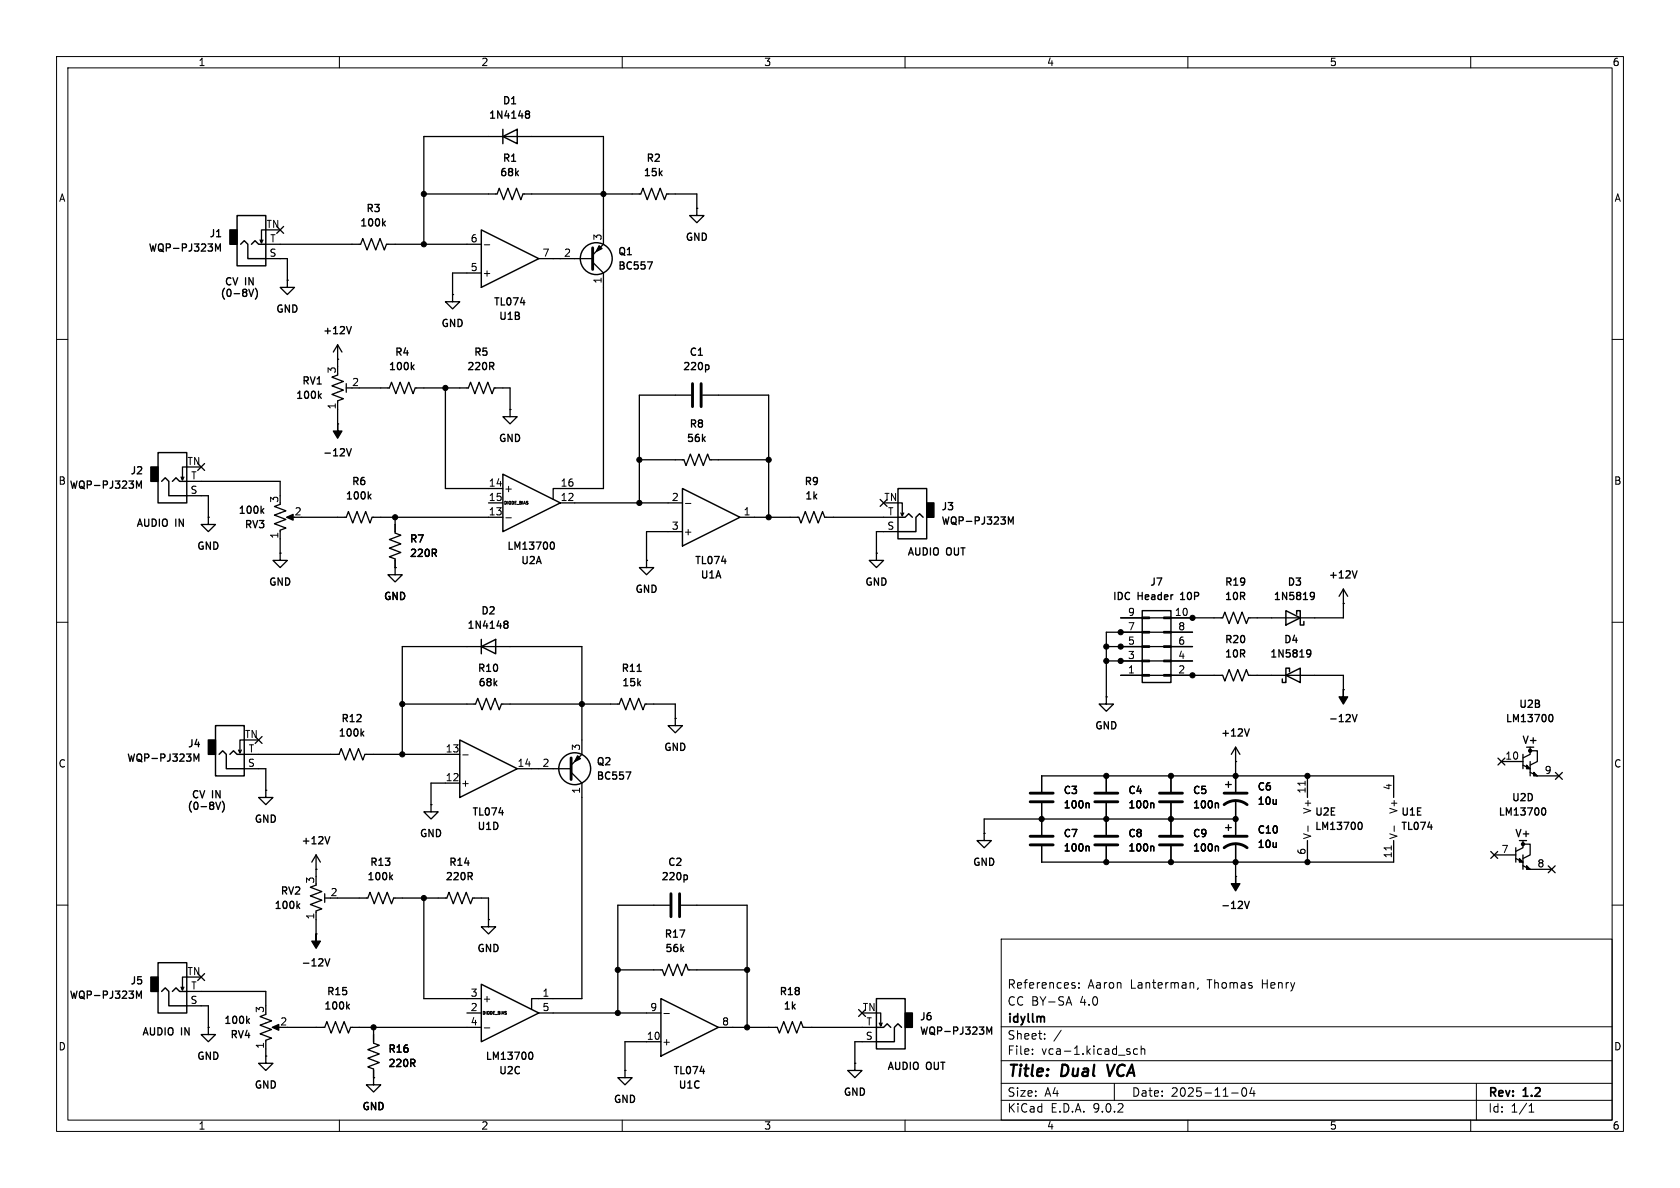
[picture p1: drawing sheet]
<svg xmlns="http://www.w3.org/2000/svg" width="297mm" height="210mm" viewBox="0 0 297 210" stroke-linecap="round" stroke-linejoin="round" font-family="sans-serif">
<g fill="none" stroke="#000" stroke-width=".18">
<path d="M10 10h277v190h-277zM12 12h273v186h-273zM60 10v2M110 10v2M160 10v2M210 10v2M260 10v2M85.6 43.3h1M10 60h2M285 60h2M89.4 91.5h1M121.2 89h.9"/>
<path d="M10 110h2M285 110h2M81.8 133.4h1M230.7 138.1v.7M231.2 146v1M246 149.5v.8M246.5 146v1M10 160h2M117.4 179.2h.9M177 166h108v32h-108zM188.6 177.3h.7M189 176.2l.5 1.5"/>
<path d="M189.7 174.2l.3 .1 .1 .2-.2 .2h-.3M189.7 173.7l.3 .1M190.7 174.6v.1M190.7 173.8v.1M211 173.8v.9M211.8 174.6l-.1 .3M285 160h2M60 198v2M85.6 181.7h1M110 198v2M160 198v2M177 194.5h108"/>
<path d="M177 191.5h108M177 187.5h108M177 181.5h108M182.5 186.3v.1M182.5 185.5v.1M184.7 183.6v.1M184.7 182.8v.1M187.6 182.1l-1.3 2M197 191.5v3M199.6 185.9l.2 .2-.2 .3M199.6 185.4l.1 .1M201.1 185.5l-.4-.1-.3 .3v.4l.1 .2h.6"/>
<path d="M201.7 185.5l.3-.1 .3 .1 .1 .9M201.7 184.9v1.5M210 198v2M217.7 193.2h1.2M219.7 192.4l.2-.1a.81 .81 0 0 1 .6 .6 .81 .81 0 0 1-.3 .8l-.2 .1a.81 .81 0 0 1-.3-1.4zM221.3 192.2l-.3 1.1h.9M221.7 192.8v1M260 198v2M261 191.5v6.5M270.3 196.6h.9M270.3 195.5l.4-.4v1.5"/>
</g>
<path d="M195.7 188.2l.5 2" fill="none" stroke="#000" stroke-width=".4"/>
<g fill="none" stroke="#000" stroke-width=".23">
<path d="M93 19.7l.1-.1 .4 .1 .1 .2-.2 .3M67.8 39.5l.3 .4M68.1 39.1l-.5 .5M74.9 34.3h13l.4-1 .7 2 .8-2 .8 2 .7-2 .8 2 .4-1h20.8l.4-1 .7 2 .8-2 .8 2 .7-2 .8 2 .4-1h5.3v2.5M93 20l.1 .2M93.1 20.2h.3M93.1 20.2l-.1 .1M93.4 20.2l.2 .2v.4l-.2 .1-.4-.1M123.2 36.8v1.3h1.3l-1.3 1.3-1.3-1.3h1.3M123.2 36.8h.1M38.1 44.4v-1.3l.4 .9 .5-.9v1.3M38.3 41.9h.7"/>
<path d="M44 51.1l.4 1.3 .4-1.3M45.4 51.3a1.48 1.48 0 0 1-.3 1.6M46.5 42.4l-.3 .5M47 43.2h16.8l.3-1 .8 2 .8-2 .7 2 .8-2 .7 2 .4-1h16.8M47 40.6h-.8v2.3l-.2-.5M47 45.7h3.8v3.8M48.9 40l1.2 1.2M50.1 40l-1.2 1.2M50.8 49.5v1.3h1.3l-1.3 1.3-1.3-1.3h1.3M50.8 49.5h.1M62.1 57.7l-.4 1.3M74.9 43.2v-19.1h31.8v19.1l-1.9 1.9"/>
<path d="M80 52.1v1.2h1.3l-1.3 1.3-1.3-1.3h1.3M80 52.1h.1M85.1 48.3h-5.1v3.8M92 53.5h.8M95.2 45.7h9.6M104.8 46.4l1.9 1.9v38.1h-8.9v1.9M114.5 46.3h.8l-.5 1.3M56.4 69.9l.4 .5M56.8 69.6l-.5 .5M59.7 66.3l-1 .4 2 .7-2 .8 2 .8-2 .7 2 .8-1 .4v4M59.7 74.9h.1M59.7 63.5h.1"/>
<path d="M59.7 61v3.8M59.7 61l-.8 1.2M59.7 61l.8 1.2M61.2 67.8v1.5M61.2 68.6h1M61.3 79.3l.4 1.3 .4-1.3M63.5 68.6h5.3l.4-1 .8 2 .7-2 .8 2 .8-2 .7 2 .4-1h9.4l.4-1 .7 2 .8-2 .8 2 .7-2 .8 2 .4-1h2.8v3.8M72.8 64.9l.4 .4M73.2 64.5l-.5 .5M78.7 68.6v17.8h10.2M86.9 64.7l.4 .6M87.2 64.1l.1 .2-.1 .4"/>
<path d="M90.2 72.4v1.3h-1.3l1.3 1.2 1.2-1.2h-1.2M90.2 72.4h.1M122.2 69.9h-9.2v19M124.2 69.9h11.7v21.5M124.9 64.5l.3 .1 .1 .1v.5l-.4 .1M24.1 86.3v-1.3l.5 .9 .4-.9v1.3M32.5 84.3l-.2 .5M33 82.6h-.7v2.2l-.3-.5M33 87.6h3.8v3.8M33 85.1h16.5v2.5M35 81.9l1.2 1.3M36.2 81.9l-1.2 1.3"/>
<path d="M36.8 91.4v1.3h1.3l-1.3 1.3-1.2-1.3h1.2M36.8 91.4h.1M46.3 90.3l.3 .4M46.6 89.9l-.4 .5M49.5 89.2l-1 .3 2 .8-2 .8 2 .7-2 .8 2 .7-1 .4v4.1M49.5 97.8v1.3h1.3l-1.3 1.2-1.2-1.2h1.2M49.5 97.8h.1M51.1 91.4h1M53.3 91.4h7.9l.4-1 .8 2.1 .7-2.1 .8 2.1 .7-2.1 .8 2.1 .4-1.1h23.1M65.2 87.7l.4 .5M65.6 87.4l-.5 .4M69.8 91.4v2.8l1.1 .4-2.1 .8 2.1 .7-2.1 .8 2.1 .8-2.1 .7 1 .4v1.5"/>
<path d="M76.7 97.8l.5 .6M77 97.2l.2 .1-.2 .4M86.4 88.9h2.5M97.4 95.9l.2-.1a.68 .68 0 0 1 .4 .7 .68 .68 0 0 1-.4 .6l-.2-.1M99.1 88.9h21.5M113 81.3h7.9l.4 1 .7-2 .8 2 .8-2 .7 2 .8-2 .4 1h10.4M114.3 99.1v1.2h1.3l-1.3 1.3-1.3-1.3h1.3M114.3 99.1h.1M120.6 94h-6.3v5.1M127.6 99.2h.8M130.8 91.4h10.4l.4 1.1 .8-2.1 .7 2.1 .8-2.1 .8 2.1 .7-2.1 .4 1h12.9M154.9 97.8v1.3h-1.2l1.2 1.2 1.3-1.2h-1.3"/>
<path d="M154.9 97.8h.1M155.6 88.3l1.2 1.2M156.8 88.3l-1.2 1.2M158.7 88.9h.8v2.3l.3-.5M158.7 94h-3.8v3.8M159.3 90.7l.2 .5M178.3 92.7v-1.3l.4 .9 .4-.9v1.3M69.8 100.3v1.3h1.3l-1.3 1.3-1.2-1.3h1.2M69.8 100.3h.1M89.1 110.2l.2 .1M89.1 109.9l.2-.1 .4 .1 .1 .2-.2 .2M89.3 110.3h.3"/>
<path d="M89.3 110.3l-.2 .2M89.6 110.3l.2 .3-.1 .3-.1 .2-.5-.2M112.6 118.7h.8M195.6 116.8h15.2M195.6 114.3h15.2M198.1 119.4h18.1l.3 1 .8-2 .8 2 .7-2 .8 2 .7-2 .4 1h16.8v2.5M201.9 119.3h1.3v.2h-1.3zM201.9 116.7h1.3v.3h-1.3zM201.9 114.2h1.3v.2h-1.3zM201.9 111.6h1.3v.3h-1.3zM201.9 109.1h1.3v.2h-1.3zM205.7 119.3h1.3v.2h-1.3z"/>
<path d="M205.7 116.7h1.3v.3h-1.3zM205.7 114.2h1.3v.2h-1.3zM205.7 111.6h1.3v.3h-1.3zM205.7 109.1h1.3v.2h-1.3zM210.8 111.8h-15.2v11.4M231.1 115l.1-.1 .5 .1a.84 .84 0 0 1-.3 1.1h-.3M231.7 104.8l.2-.1 .4 .1a.84 .84 0 0 1-.3 1.2h-.2M231.7 115.4l-.2 .3-.4-.2M232.4 105.3l-.3 .2-.4-.1M237.5 106.7h.1M237.5 104.1v5.1h-16.8l-.4 1-.7-2-.8 2-.7-2-.8 2-.8-2-.3 1h-18.1M237.5 104.1l-.8 1.3"/>
<path d="M237.5 104.1l.8 1.3M239.9 100.9l-.4 1.3M34.3 134.6v-1.3l.4 .9 .4-.9v1.3M42.7 132.6l-.3 .5M43.2 130.8h-.8v2.3l-.2-.5M43.2 133.4h16.7l.4-1.1 .8 2.1 .7-2.1 .8 2.1 .8-2.1 .7 2.1 .4-1h16.8M43.2 135.9h3.8v3.8M45.1 130.2l1.2 1.2M46.3 130.2l-1.2 1.2M47 139.7v1.3h1.3l-1.3 1.2-1.3-1.2h1.3M47 139.7h.1M64 129.6l.3 .5"/>
<path d="M64.3 129.3l-.5 .5M71.1 124.5h13l.4-1.1 .7 2.1 .8-2.1 .7 2.1 .8-2.1 .8 2.1 .3-1h20.9l.4-1.1 .7 2.1 .8-2.1 .7 2.1 .8-2.1 .8 2.1 .3-1h5.4v2.5M71.1 133.4v-19.1h31.8v19.1l-1.9 1.9M81.3 138.4h-5.1v3.8M91.4 135.9h9.6M101 136.5l1.9 1.9v38.1h-8.9v1.9M110.7 136.5h.8l-.5 1.2M119.4 127v1.3h1.2l-1.2 1.2-1.3-1.2h1.3M119.4 127h.1M184.1 140v-2.8h62.3v3.8M195.6 123.2v1.3h-1.3l1.3 1.2 1.2-1.2h-1.2M195.6 123.2h.1"/>
<path d="M195.6 137.2v2.8M207 137.2v2.8M216.7 138.7h1M217.2 138.2v1M218.4 134.6h.1M218.4 132.1v7.9M218.4 132.1l-.7 1.3M218.4 132.1l.8 1.3M220.9 128.8l-.5 1.3M231.1 137.2v3.8M237.5 121.9h.1M239.1 126.3l.4 1.3 .4-1.3"/>
<path d="M264.8 134l1.2 1.2M265.4 134.6h3.8M266 134l-1.2 1.2M269.2 133.4v2.5M269.2 135.3l1.3 .6M270.5 132.1v1.3l-1.3 .6M270.5 132.7h1.3v1.9l-1.3 .7M270.5 134.6v2.6M270.5 136.5l1.3 .7h3.8M273.9 126.4l.2-.1a.68 .68 0 0 1 .4 .6 .68 .68 0 0 1-.4 .7l-.2-.1M275 136.6l1.2 1.2M276.2 136.6l-1.2 1.2"/>
<path d="M38.1 141.8l.5 1.3 .4-1.3M39.5 142a1.48 1.48 0 0 1-.2 1.6M53 159.7l-.5 .5M55.9 156.5l-1 .3 2 .8-2 .8 2 .7-2 .8 2 .8-1 .3v4.1M55.9 153.7h.1M55.9 151.1v3.8M55.9 151.1l-.8 1.3M55.9 151.1l.7 1.3M57.4 158v1.5M57.4 158.8h1M58.3 147.9l-.4 1.3M59.7 158.8h5.3l.4-1.1 .8 2.1 .7-2.1 .8 2.1 .8-2.1 .7 2.1 .4-1h9.4l.4-1.1 .7 2.1 .8-2.1 .8 2.1 .7-2.1 .8 2.1 .4-1h2.8v3.8"/>
<path d="M69 155l.4 .5M69.4 154.7l-.5 .5M74.9 158.8v17.7h10.2M76.2 142.2v1.3h1.3l-1.3 1.3-1.3-1.3h1.3M76.2 142.2h.1M83.1 154.9l.4 .6M83.4 154.3l.1 .2-.1 .4M88.2 143.7h.8M121 154.7h.4l.1 .2v.5l-.5 .1M174 147.3v1.3h-1.3l1.3 1.3 1.3-1.3h-1.3M174 147.3h.1M184.1 142v5.6"/>
<path d="M192.2 142l.3 .2v.6M192.2 149.6l.3 .2v.6M195.6 142v5.6M195.6 149.6v2.8M203.6 142l.4 .2v.6M203.6 149.6l.4 .2v.6M207 142v5.6M207 149.6v2.8M215 142l.4 .2v.6M215 149.6l.4 .2v.6M216.7 146.3h1M217.2 145.8v1"/>
<path d="M218.4 154.9h.1M218.4 141.5v6.1M218.4 149.1v5.8M218.4 144.8h-44.4v2.5M220 159.3l.4 1.3 .5-1.3M225.6 141.3v.9M225.6 149v.8M225.6 142.1h.1M225.6 149.7h.1M231.1 148.6v3.8M240.2 145.5l.2-.1a.68 .68 0 0 1 .4 .6 .68 .68 0 0 1-.4 .6l-.2-.1M246.4 148.6v3.8h-62.3v-2.8"/>
<path d="M252.4 146.2h.8M263.6 150.5l1.2 1.2M264.2 151.1h3.8M264.8 150.5l-1.2 1.2M268 149.9v2.5M268 151.8l1.2 .6M269.2 148.6v1.3l-1.2 .6M269.2 149.2h1.3v1.9l-1.3 .7M269.2 151.1v2.6M269.2 153l1.3 .7h3.8M272.7 142.9l.1-.1a.68 .68 0 0 1 .5 .7 .68 .68 0 0 1-.5 .6l-.1-.1M273.7 153.1l1.2 1.2"/>
<path d="M274.9 153.1l-1.2 1.2M24.1 176.5v-1.3l.5 .9 .4-.9v1.3M32.5 174.5l-.2 .5M33 172.7h-.7v2.3l-.3-.5M33 177.8h3.8v3.8M33 175.3h14v2.5M35 172.1l1.2 1.2M36.2 172.1l-1.2 1.2M47 179.3l-1 .4 2 .8-2 .7 2 .8-2 .8 2 .7-1 .4v2.8M52.6 160.1l.4 .5M55.9 165.1h.1M57.5 169.5l.4 1.3 .4-1.3"/>
<path d="M61.4 177.9l.4 .5M61.8 177.5l-.5 .5M82.5 179.1h2.6M86.4 162.6v1.2h-1.3l1.3 1.3 1.2-1.3h-1.2M86.4 162.6h.1M95.2 179.1h21.6M109.2 171.5h7.9l.4 1 .7-2.1 .8 2.1 .8-2.1 .7 2.1 .8-2.1 .4 1.1h10.4M118.4 160h-9.2v19.1M120.4 160h11.7v21.6M151.8 178.5l1.2 1.2M153 178.5l-1.2 1.2M154.9 179.1h.8v2.3l.3-.6"/>
<path d="M36.8 181.6v1.3h1.3l-1.3 1.3-1.2-1.3h1.2M36.8 181.6h.1M43.7 180.4l.4 .5M44.1 180.1l-.5 .5M47 186.7v1.3h1.3l-1.3 1.2-1.3-1.2h1.3M47 186.7h.1M48.5 181.6h1M50.8 181.6h6.6l.4-1 .7 2 .8-2 .8 2 .7-2 .8 2 .4-1h23.1M66 181.6v2.8l1.1 .4-2.1 .7 2.1 .8-2.1 .8 2.1 .7-2.1 .8 1 .4v1.5M66 190.5v1.3h1.3l-1.3 1.2-1.2-1.2h1.2M66 190.5h.1M72.9 187.9l.4 .6"/>
<path d="M73.2 187.3l.1 .2-.1 .4M93.6 186.1l.2-.1a.68 .68 0 0 1 .4 .6 .68 .68 0 0 1-.4 .7l-.2-.2M110.5 189.2v1.3h1.3l-1.3 1.3-1.3-1.3h1.3M110.5 189.2h.1M116.8 184.2h-6.3v5M123.8 189.4h.8M127 181.6h10.4l.4 1 .8-2 .7 2 .8-2 .7 2 .8-2 .4 1h12.9M151.1 188v1.2h-1.2l1.2 1.3 1.3-1.3h-1.3M151.1 188h.1M154.9 184.2h-3.8v3.8M155.4 180.8l.3 .6M174.5 182.8v-1.2l.4 .9 .4-.9v1.2"/>
</g>
<g fill="#000" stroke="#000" stroke-width=".25">
<path d="M40.6 40.6h1.3v2.6h-1.3zM26.7 82.6h1.2v2.5h-1.2zM163.8 88.9h1.3v2.5h-1.3zM36.8 130.8h1.3v2.6h-1.3zM26.7 172.7h1.2v2.6h-1.2zM160 179.1h1.3v2.5h-1.3z"/>
<circle cx="270.5" cy="132.7" r=".25"/>
<circle cx="269.2" cy="149.2" r=".25"/>
</g>
<g fill="none" stroke="#000" stroke-width=".25">
<path d="M41.9 38.1h5.1v8.9h-5.1zM88.9 24.1l2.5-1.2v2.5zM88.9 22.9v2.5M42.5 43.2l.7-.7 .6 .7v2.5h3.2M44.4 43.2l.7-.7 .6 .7h1.3M85.1 40.6l10.1 5.1-10.1 5.1zM27.9 80h5.1v8.9h-5.1zM28.6 85.1l.6-.6 .6 .6v2.5h3.2M30.5 85.1l.6-.6 .6 .6h1.3M88.9 83.8l10.2 5.1-10.2 5.1zM120.6 86.4l10.2 5-10.2 5.1zM158.7 86.4h5.1v8.9h-5.1z"/>
<path d="M158.7 91.4h1.3l.7-.6 .6 .6M163.2 91.4l-.6-.6-.7 .6v2.6h-3.2M85.1 114.3l2.5-1.3v2.6zM85.1 113v2.6M201.9 108h5.1v12.7h-5.1zM227.3 108l2.6 1.2-2.6 1.3zM227.3 119.4l2.6-1.3v2.6zM228 118.7v-.6h-.7v2.6h-.6v-.7M229.2 108.6v-.6h.7v2.5h.6v-.6M38.1 128.3h5.1v8.9h-5.1zM38.7 133.4l.7-.7 .6 .7v2.5h3.2M40.6 133.4l.7-.7 .6 .7h1.3"/>
<path d="M81.3 130.8l10.1 5.1-10.1 5.1zM27.9 170.2h5.1v8.9h-5.1zM28.6 175.3l.6-.7 .6 .7v2.5h3.2M30.5 175.3l.6-.7 .6 .7h1.3M85.1 174l10.1 5.1-10.1 5.1zM116.8 176.5l10.2 5.1-10.2 5.1zM154.9 176.5h5.1v8.9h-5.1zM154.9 181.6h1.3l.6-.6 .7 .6M159.4 181.6l-.7-.6-.6 .6v2.6h-3.2"/>
<circle cx="105.4" cy="45.7" r="2.82"/>
<circle cx="101.6" cy="135.9" r="2.82"/>
</g>
<g fill="none" stroke="#000" stroke-width=".51">
<path d="M104.8 43.8v3.8M122.4 67.8v4.1M124 67.8v4.1M101 134v3.8M118.6 158v4.1M120.1 158v4.1M182.1 140.2h4.1M182.1 141.7h4.1M182.1 147.8h4.1M182.1 149.4h4.1M193.5 140.2h4.1M193.5 141.7h4.1"/>
<path d="M193.5 147.8h4.1M193.5 149.4h4.1M205 140.2h4M205 141.7h4M205 147.8h4M205 149.4h4M216.4 142.2a3.3 3.3 0 0 1 4.1 0M216.4 149.9a3.3 3.3 0 0 1 4.1 0M216.4 140.2h4.1M216.4 147.8h4.1"/>
</g>
<path d="M105.9 43.4l.5 .5-1 .6zM59.7 74.9v1.3h.8l-.8 1.3-.8-1.3h.8zM50.7 91.4l1.1-.5v1zM102.1 133.6l.5 .5-1 .5zM237.5 121.9v1.3h.8l-.8 1.3-.8-1.3h.8zM269.9 135.3l.6 .6h-.6zM271.1 136.5l.7 .7h-.7zM218.4 154.9v1.3h.8l-.8 1.3-.7-1.3h.7zM268.6 151.8l.6 .6h-.6zM269.9 153l.6 .7h-.6zM55.9 165.1v1.3h.7l-.7 1.2-.8-1.2h.8zM48.1 181.6l1.2-.5v1z" fill="#000" stroke="#000" stroke-width=".23"/>
<g fill="#000" stroke="#000" stroke-width=".18">
<circle cx="74.9" cy="34.3" r=".46"/>
<circle cx="106.7" cy="34.3" r=".46"/>
<circle cx="74.9" cy="43.2" r=".46"/>
<circle cx="78.7" cy="68.6" r=".46"/>
<circle cx="69.8" cy="91.4" r=".46"/>
<circle cx="113" cy="88.9" r=".46"/>
<circle cx="113" cy="81.3" r=".46"/>
<circle cx="135.9" cy="91.4" r=".46"/>
<circle cx="135.9" cy="81.3" r=".46"/>
<circle cx="195.6" cy="116.8" r=".46"/>
<circle cx="195.6" cy="114.3" r=".46"/>
<circle cx="198.1" cy="116.8" r=".46"/>
<circle cx="198.1" cy="114.3" r=".46"/>
<circle cx="198.1" cy="111.8" r=".46"/>
<circle cx="210.8" cy="109.2" r=".46"/>
<circle cx="210.8" cy="119.4" r=".46"/>
<circle cx="71.1" cy="133.4" r=".46"/>
<circle cx="71.1" cy="124.5" r=".46"/>
<circle cx="102.9" cy="124.5" r=".46"/>
<circle cx="195.6" cy="137.2" r=".46"/>
<circle cx="207" cy="137.2" r=".46"/>
<circle cx="218.4" cy="137.2" r=".46"/>
<circle cx="231.1" cy="137.2" r=".46"/>
<circle cx="74.9" cy="158.8" r=".46"/>
<circle cx="184.1" cy="144.8" r=".46"/>
<circle cx="195.6" cy="144.8" r=".46"/>
<circle cx="195.6" cy="152.4" r=".46"/>
<circle cx="207" cy="152.4" r=".46"/>
<circle cx="207" cy="144.8" r=".46"/>
<circle cx="218.4" cy="152.4" r=".46"/>
<circle cx="218.4" cy="144.8" r=".46"/>
<circle cx="231.1" cy="152.4" r=".46"/>
<circle cx="109.2" cy="179.1" r=".46"/>
<circle cx="109.2" cy="171.5" r=".46"/>
<circle cx="132.1" cy="171.5" r=".46"/>
<circle cx="66" cy="181.6" r=".46"/>
<circle cx="132.1" cy="181.6" r=".46"/>
</g>
<g font-size="2.8">
<text x="178" y="190.9">Title:</text>
<text x="187.7" y="190.9">Dual</text>
<text x="196.6" y="190.9">VCA</text>
</g>
<g font-size="2.1">
<text x="178" y="178">CC BY-SA</text>
<text x="178" y="175">References:</text>
<text x="191" y="178">4.0</text>
<text x="192.3" y="175">Aaron</text>
<text x="199.9" y="175">Lanterman,</text>
<text x="213.6" y="175">Thomas</text>
<text x="223.3" y="175">Henry</text>
<text x="178" y="184">Sheet:</text>
<text x="178" y="181.2">idyllm</text>
<text x="178" y="186.7">File:</text>
<text x="184.1" y="186.7">vca-1.kicad_sch</text>
<text x="178" y="196.9">KiCad</text>
<text x="178" y="194.1">Size:</text>
<text x="184.7" y="194.1">A4</text>
<text x="185.7" y="196.9">E.D.A.</text>
<text x="193.3" y="196.9">9.0.2</text>
<text x="200" y="194.1">Date:</text>
<text x="207" y="194.1">2025-11-04</text>
<text x="263" y="194.3">Rev:</text>
<text x="263" y="196.9">Id:</text>
<text x="267.1" y="196.9">1/1</text>
<text x="269.4" y="194.3">1.2</text>
</g>
<g font-size="1.8">
<text x="35" y="11.9">1</text>
<text x="85" y="11.9">2</text>
<text x="135" y="11.9">3</text>
<text x="185" y="11.9">4</text>
<text x="235" y="11.9">5</text>
<text x="285" y="11.9">6</text>
<text x="86.3" y="21.3">1N4148</text>
<text x="88.7" y="18.8">D1</text>
<text x="88.7" y="28.9">R1</text>
<text x="114.1" y="28.9">R2</text>
<text x="10.3" y="35.9">A</text>
<text x="88.2" y="31.5">68k</text>
<text x="113.6" y="31.5">15k</text>
<text x="285.3" y="35.9">A</text>
<text x="47" y="40.4">TN</text>
<text x="63.5" y="40.3">100k</text>
<text x="64.6" y="37.8">R3</text>
<text x="26.1" y="44.8">WQP-PJ323M</text>
<text x="36.9" y="42.3">J1</text>
<text x="47.6" y="45.5">S</text>
<text x="47.7" y="42.9">T</text>
<text x="83.1" y="42.9">6</text>
<text x="95.8" y="45.5">7</text>
<text x="99.6" y="45.5">2</text>
<text x="106.4" y="42.6" transform="rotate(-90 106.4 42.6)">3</text>
<text x="109.1" y="48">BC557</text>
<text x="109.1" y="45.4">Q1</text>
<text x="121" y="42.9">GND</text>
<text x="38.8" y="52.8">(0-8V)</text>
<text x="39.6" y="50.8">CV</text>
<text x="43.3" y="50.8">IN</text>
<text x="83.1" y="48">5</text>
<text x="85.2" y="49.1">+</text>
<text x="106.4" y="50.2" transform="rotate(-90 106.4 50.2)">1</text>
<text x="48.6" y="55.6">GND</text>
<text x="56.9" y="59.4">+12V</text>
<text x="77.9" y="58.1">GND</text>
<text x="87.1" y="54.3">TL074</text>
<text x="88" y="56.9">U1B</text>
<text x="68.6" y="65.7">100k</text>
<text x="69.7" y="63.2">R4</text>
<text x="82.4" y="65.7">220R</text>
<text x="83.6" y="63.2">R5</text>
<text x="120.6" y="65.7">220p</text>
<text x="121.7" y="63.2">C1</text>
<text x="52.2" y="70.8">100k</text>
<text x="53.3" y="68.3">RV1</text>
<text x="59.4" y="66.1" transform="rotate(-90 59.4 66.1)">3</text>
<text x="62.2" y="68.3">2</text>
<text x="59.4" y="72.5" transform="rotate(-90 59.4 72.5)">1</text>
<text x="121.7" y="75.9">R8</text>
<text x="33" y="82.3">TN</text>
<text x="56.9" y="81">-12V</text>
<text x="88" y="78.4">GND</text>
<text x="121.3" y="78.4">56k</text>
<text x="10.3" y="85.9">B</text>
<text x="12.1" y="86.7">WQP-PJ323M</text>
<text x="22.9" y="84.2">J2</text>
<text x="33.6" y="87.4">S</text>
<text x="33.7" y="84.8">T</text>
<text x="49.3" y="89" transform="rotate(-90 49.3 89)">3</text>
<text x="61" y="88.6">100k</text>
<text x="62" y="86.1">R6</text>
<text x="86.3" y="88.6">15</text>
<text x="86.3" y="86.1">14</text>
<text x="89" y="87.2">+</text>
<text x="99" y="88.6">12</text>
<text x="99" y="86.1">16</text>
<text x="118.7" y="88.6">2</text>
<text x="142.1" y="86.1">R9</text>
<text x="142.2" y="88.6">1k</text>
<text x="156.2" y="88.6">TN</text>
<text x="285.3" y="85.9">B</text>
<text x="24" y="93.4">AUDIO</text>
<text x="31" y="93.4">IN</text>
<text x="42" y="91.1">100k</text>
<text x="43.1" y="93.7">RV3</text>
<text x="49.3" y="95.3" transform="rotate(-90 49.3 95.3)">1</text>
<text x="52" y="91.2">2</text>
<text x="86.3" y="91.2">13</text>
<text x="118.7" y="93.7">3</text>
<text x="120.8" y="94.8">+</text>
<text x="131.4" y="91.2">1</text>
<text x="156.8" y="93.7">S</text>
<text x="156.9" y="91.2">T</text>
<text x="166.3" y="90.5">J3</text>
<text x="166.3" y="93.1">WQP-PJ323M</text>
<text x="34.7" y="97.5">GND</text>
<text x="72.3" y="96.2">R7</text>
<text x="72.3" y="98.8">220R</text>
<text x="89.5" y="97.5">LM13700</text>
<text x="91.9" y="100">U2A</text>
<text x="122.7" y="100">TL074</text>
<text x="160.3" y="98.5">AUDIO</text>
<text x="167.3" y="98.5">OUT</text>
<text x="47.4" y="103.8">GND</text>
<text x="67.7" y="106.4">GND</text>
<text x="112.1" y="105.1">GND</text>
<text x="123.7" y="102.6">U1A</text>
<text x="152.8" y="103.8">GND</text>
<text x="196.6" y="106.4">IDC</text>
<text x="201.1" y="106.4">Header</text>
<text x="203.2" y="103.8">J7</text>
<text x="209.1" y="106.4">10P</text>
<text x="216.4" y="103.8">R19</text>
<text x="216.4" y="106.4">10R</text>
<text x="225" y="106.4">1N5819</text>
<text x="227.5" y="103.8">D3</text>
<text x="234.7" y="102.6">+12V</text>
<text x="82.5" y="111.5">1N4148</text>
<text x="84.9" y="108.9">D2</text>
<text x="199.3" y="111.5">7</text>
<text x="199.3" y="109">9</text>
<text x="207.6" y="109">10</text>
<text x="208.2" y="111.5">8</text>
<text x="84.3" y="119.1">R10</text>
<text x="109.7" y="119.1">R11</text>
<text x="199.3" y="119.1">1</text>
<text x="199.3" y="116.6">3</text>
<text x="199.3" y="114">5</text>
<text x="208.2" y="119.1">2</text>
<text x="208.2" y="116.6">4</text>
<text x="208.2" y="114">6</text>
<text x="216.4" y="114">R20</text>
<text x="216.4" y="116.5">10R</text>
<text x="224.4" y="116.5">1N5819</text>
<text x="226.8" y="114">D4</text>
<text x="84.4" y="121.6">68k</text>
<text x="109.8" y="121.6">15k</text>
<text x="268.4" y="125.4">U2B</text>
<text x="43.2" y="130.6">TN</text>
<text x="59.7" y="130.5">100k</text>
<text x="60.2" y="128">R12</text>
<text x="193.4" y="129.2">GND</text>
<text x="215.7" y="130.5">+12V</text>
<text x="234.7" y="128">-12V</text>
<text x="266" y="128">LM13700</text>
<text x="269" y="131.8">V+</text>
<text x="10.3" y="135.9">C</text>
<text x="22.3" y="135">WQP-PJ323M</text>
<text x="33.1" y="132.4">J4</text>
<text x="43.7" y="135.6">S</text>
<text x="43.9" y="133.1">T</text>
<text x="78.7" y="133.1">13</text>
<text x="91.4" y="135.6">14</text>
<text x="95.8" y="135.6">2</text>
<text x="102.6" y="132.8" transform="rotate(-90 102.6 132.8)">3</text>
<text x="105.3" y="135.6">Q2</text>
<text x="117.2" y="133.1">GND</text>
<text x="266" y="134.4">10</text>
<text x="273" y="136.9">9</text>
<text x="285.3" y="135.9">C</text>
<text x="33" y="143.5">(0-8V)</text>
<text x="33.7" y="141.4">CV</text>
<text x="37.5" y="141.4">IN</text>
<text x="78.7" y="138.2">12</text>
<text x="81.4" y="139.3">+</text>
<text x="102.6" y="140.4" transform="rotate(-90 102.6 140.4)">1</text>
<text x="105.3" y="138.1">BC557</text>
<text x="187.9" y="140.7">C3</text>
<text x="187.9" y="143.2">100n</text>
<text x="199.3" y="140.7">C4</text>
<text x="199.3" y="143.2">100n</text>
<text x="210.7" y="140.7">C5</text>
<text x="210.7" y="143.2">100n</text>
<text x="222.1" y="140">C6</text>
<text x="222.1" y="142.6">10u</text>
<text x="230.9" y="140.4" transform="rotate(-90 230.9 140.4)">11</text>
<text x="232" y="144" transform="rotate(-90 232 144)">V+</text>
<text x="246.1" y="139.8" transform="rotate(-90 246.1 139.8)">4</text>
<text x="247.2" y="144" transform="rotate(-90 247.2 144)">V+</text>
<text x="267.1" y="141.9">U2D</text>
<text x="44.8" y="145.8">GND</text>
<text x="53.1" y="149.6">+12V</text>
<text x="74" y="148.3">GND</text>
<text x="83.3" y="144.5">TL074</text>
<text x="84.2" y="147">U1D</text>
<text x="187.9" y="148.3">C7</text>
<text x="199.3" y="148.3">C8</text>
<text x="210.7" y="148.3">C9</text>
<text x="222.1" y="147.7">C10</text>
<text x="232" y="148.5" transform="rotate(-90 232 148.5)">V-</text>
<text x="232.3" y="144.5">U2E</text>
<text x="232.3" y="147">LM13700</text>
<text x="247.2" y="148.5" transform="rotate(-90 247.2 148.5)">V-</text>
<text x="247.5" y="144.5">U1E</text>
<text x="247.5" y="147">TL074</text>
<text x="264.8" y="144.5">LM13700</text>
<text x="267.7" y="148.3">V+</text>
<text x="64.8" y="155.9">100k</text>
<text x="65.2" y="153.4">R13</text>
<text x="78.6" y="155.9">220R</text>
<text x="79.2" y="153.4">R14</text>
<text x="116.8" y="155.9">220p</text>
<text x="117.9" y="153.4">C2</text>
<text x="171.8" y="153.4">GND</text>
<text x="187.9" y="150.8">100n</text>
<text x="199.3" y="150.8">100n</text>
<text x="210.7" y="150.8">100n</text>
<text x="222.1" y="150.2">10u</text>
<text x="230.9" y="151.2" transform="rotate(-90 230.9 151.2)">6</text>
<text x="246.1" y="151.8" transform="rotate(-90 246.1 151.8)">11</text>
<text x="265.4" y="150.9">7</text>
<text x="271.7" y="153.4">8</text>
<text x="48.4" y="161">100k</text>
<text x="49.4" y="158.5">RV2</text>
<text x="55.6" y="156.3" transform="rotate(-90 55.6 156.3)">3</text>
<text x="58.3" y="158.5">2</text>
<text x="215.7" y="161">-12V</text>
<text x="55.6" y="162.6" transform="rotate(-90 55.6 162.6)">1</text>
<text x="117.3" y="166.1">R17</text>
<text x="33" y="172.5">TN</text>
<text x="53.1" y="171.2">-12V</text>
<text x="84.2" y="168.6">GND</text>
<text x="117.4" y="168.6">56k</text>
<text x="12.1" y="176.9">WQP-PJ323M</text>
<text x="22.9" y="174.3">J5</text>
<text x="33.6" y="177.5">S</text>
<text x="33.7" y="175">T</text>
<text x="46.7" y="179.1" transform="rotate(-90 46.7 179.1)">3</text>
<text x="57.1" y="178.8">100k</text>
<text x="57.6" y="176.2">R15</text>
<text x="83.1" y="178.8">2</text>
<text x="83.1" y="176.3">3</text>
<text x="85.2" y="177.4">+</text>
<text x="95.8" y="178.8">5</text>
<text x="95.8" y="176.3">1</text>
<text x="114.9" y="178.8">9</text>
<text x="137.6" y="176.2">R18</text>
<text x="138.4" y="178.8">1k</text>
<text x="152.4" y="178.8">TN</text>
<text x="10.3" y="185.9">D</text>
<text x="25" y="183.4">AUDIO</text>
<text x="32" y="183.4">IN</text>
<text x="39.5" y="181.3">100k</text>
<text x="40.6" y="183.9">RV4</text>
<text x="46.7" y="185.5" transform="rotate(-90 46.7 185.5)">1</text>
<text x="49.5" y="181.4">2</text>
<text x="83.1" y="181.4">4</text>
<text x="114.3" y="183.9">10</text>
<text x="117" y="185">+</text>
<text x="127.6" y="181.4">8</text>
<text x="153" y="183.9">S</text>
<text x="153.1" y="181.4">T</text>
<text x="162.5" y="180.7">J6</text>
<text x="162.5" y="183.2">WQP-PJ323M</text>
<text x="285.3" y="185.9">D</text>
<text x="34.7" y="187.7">GND</text>
<text x="68.5" y="188.9">220R</text>
<text x="68.5" y="186.4">R16</text>
<text x="85.7" y="187.7">LM13700</text>
<text x="88" y="190.2">U2C</text>
<text x="118.9" y="190.2">TL074</text>
<text x="156.7" y="189.4">AUDIO</text>
<text x="163.7" y="189.4">OUT</text>
<text x="44.8" y="192.7">GND</text>
<text x="63.9" y="196.6">GND</text>
<text x="108.3" y="195.3">GND</text>
<text x="119.8" y="192.7">U1C</text>
<text x="149" y="194">GND</text>
<text x="35" y="199.9">1</text>
<text x="85" y="199.9">2</text>
<text x="135" y="199.9">3</text>
<text x="185" y="199.9">4</text>
<text x="235" y="199.9">5</text>
<text x="285" y="199.9">6</text>
</g>
<g font-size=".7">
<text x="89" y="89.4">DIODE_BIAS</text>
<text x="85.2" y="179.6">DIODE_BIAS</text>
</g>
</svg>
